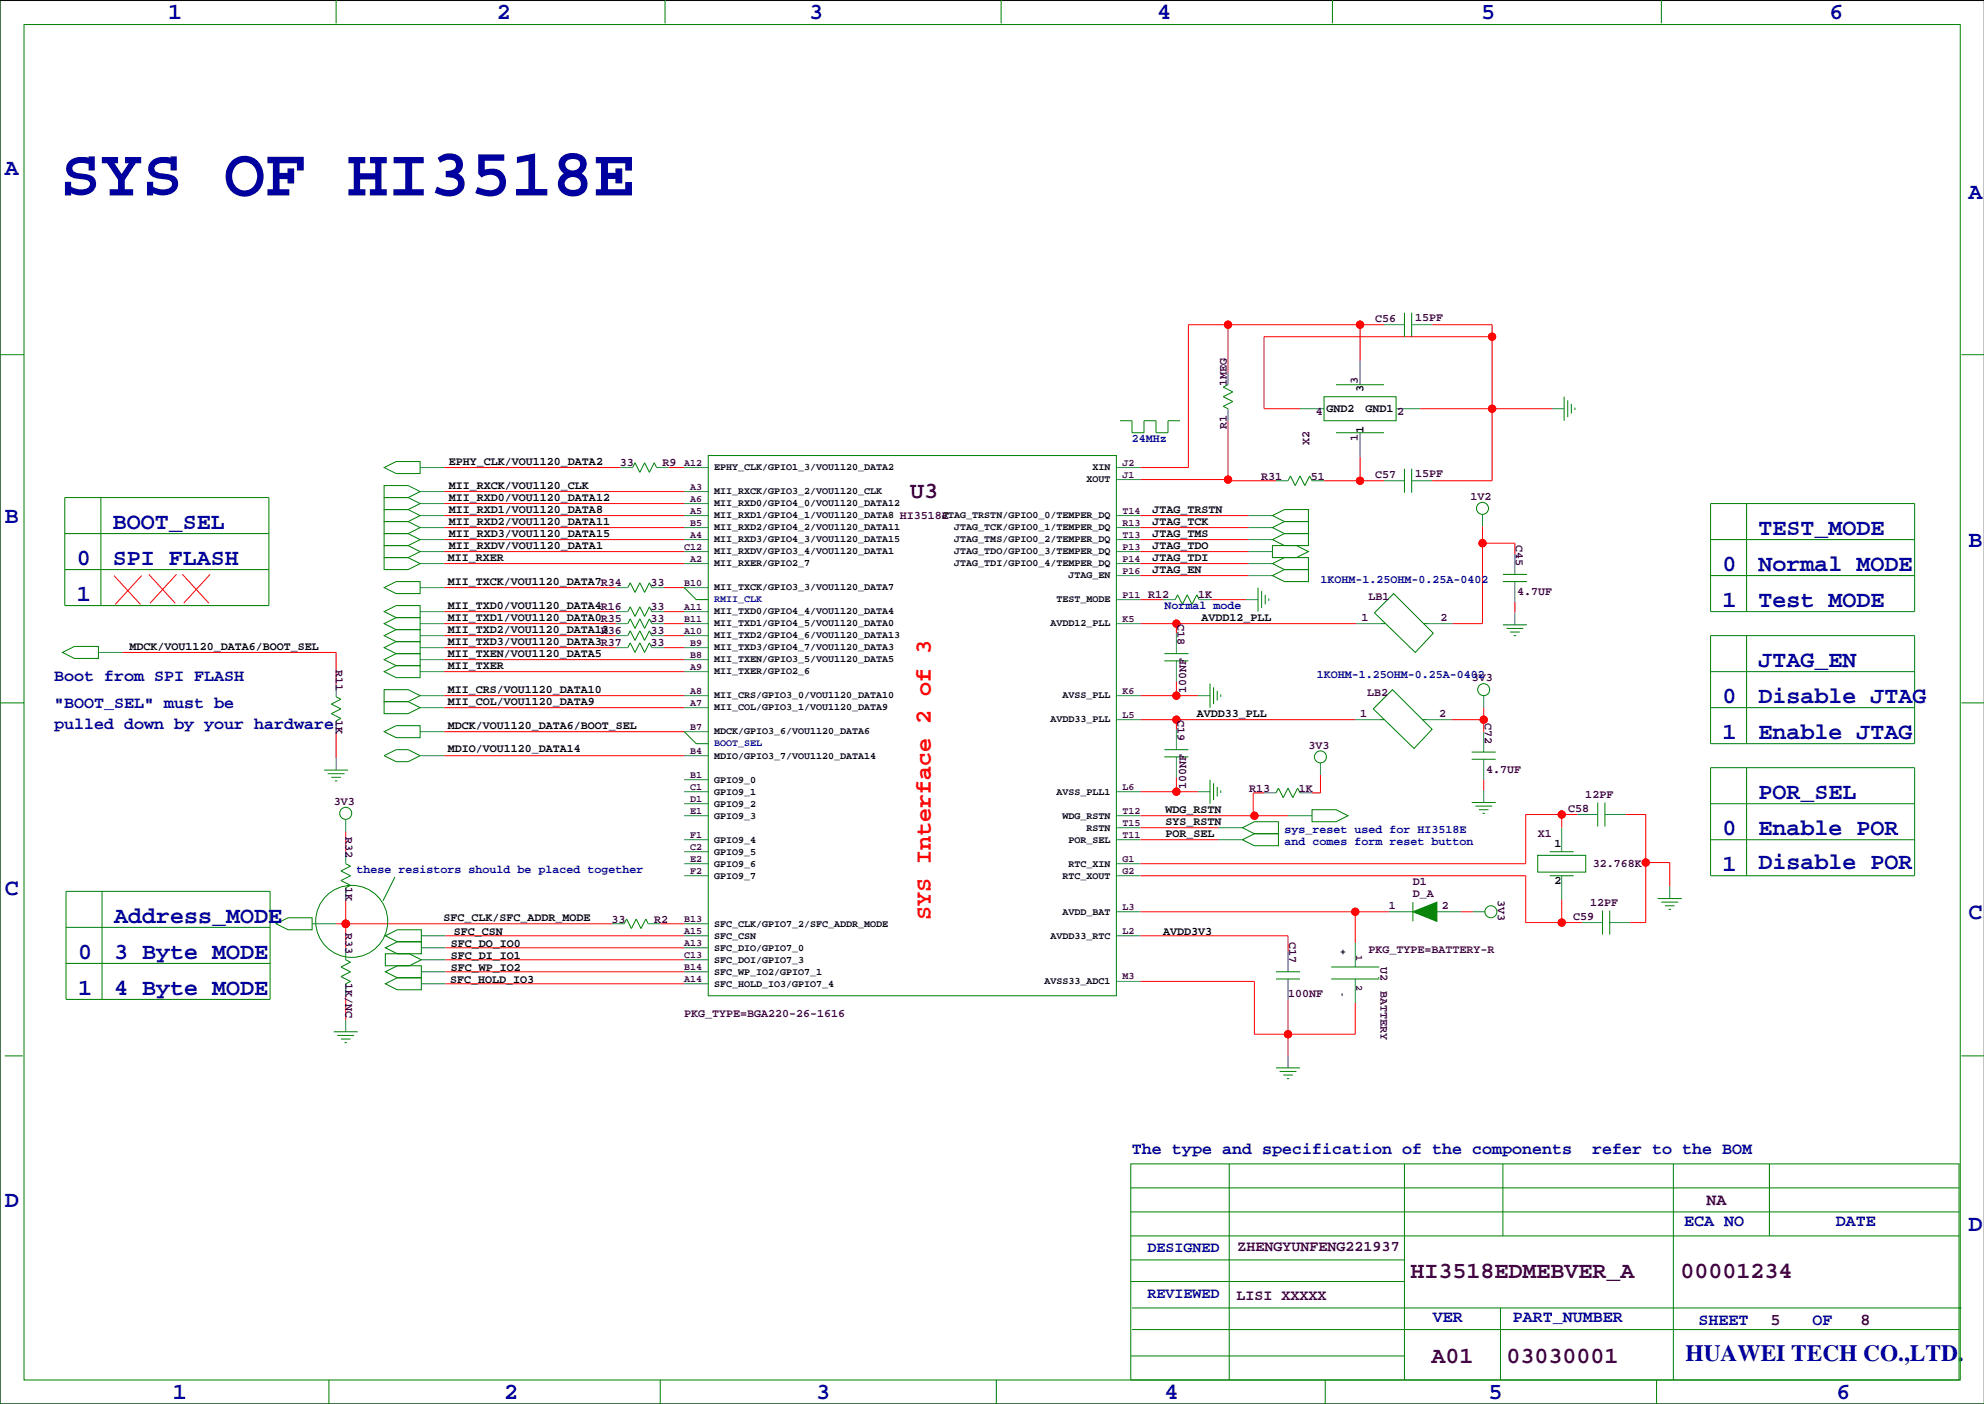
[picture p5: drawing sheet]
<svg xmlns="http://www.w3.org/2000/svg" width="420mm" height="297mm" viewBox="0 0 420 297" stroke-linecap="round" stroke-linejoin="round" font-family="sans-serif">
<path d="M419.9 .1h-419.9v296.9h419.9" fill="none" stroke="#000" stroke-width=".21"/>
<g fill="none" stroke="#008080" stroke-width=".21">
<path d="M259.8 78.9v2.5M287.8 76.3v5.1M292.9 68.7h4.3M298.7 68.7h4.3M88.9 98.9h5.1M131.3 98.9h2.6M138.9 98.9h2.6M144.8 98.9h5.1M236.2 98.9h5.1M259.8 86.5v2.5M275.1 86.5h5.1M287.8 91.6v5"/>
<path d="M295.4 86.5h5.1M328.4 86.5h2.6M88.9 111.6h5.1M88.9 109.1h5.1M88.9 104h5.1M88.9 106.5h5.1M88.9 114.2h5.1M88.9 116.7h5.1M88.9 119.2h5.1M144.8 111.6h5.1M144.8 109.1h5.1M144.8 104h5.1"/>
<path d="M144.8 106.5h5.1M144.8 114.2h5.1M144.8 116.7h5.1M144.8 119.2h5.1M236.2 111.6h5.1M236.2 109.1h5.1M236.2 114.2h5.1M236.2 116.7h5.1M236.2 119.2h5.1M236.2 101.5h5.1M264.2 111.6h5M264.2 109.1h5"/>
<path d="M264.2 114.2h5M264.2 116.7h5M264.2 119.2h5M270 101.7h2.5M277.6 101.7h2.6M292.9 101.7h4.3M298.7 101.7h4.3M313.7 108.8v2.6M320.5 117.2v4.3M20.8 138h5.1M88.9 139.6h5.1M88.9 124.3h5.1"/>
<path d="M88.9 131.9h5.1M88.9 134.5h5.1M88.9 129.4h5.1M88.9 137h5.1M130.3 124.3h2.5M130.3 131.9h2.5M130.3 134.5h2.5M130.3 129.4h2.5M130.3 137h2.5M137.9 124.3h2.6M137.9 131.9h2.6M137.9 134.5h2.6"/>
<path d="M137.9 129.4h2.6M137.9 137h2.6M144.8 139.6h5.1M144.8 124.3h5.1M144.8 131.9h5.1M144.8 134.5h5.1M144.8 129.4h5.1M144.8 137h5.1M236.2 126.9h5.1M236.2 131.9h5.1M236.2 121.8h5.1M246.1 126.9h2.6"/>
<path d="M248.9 134v4.3M248.9 139.8v4.3M253.7 126.9h2.6M263.7 126.9h2.5M264.2 121.8h5M287 131.9h5.1M302.3 131.9h5M320.5 123v4.4M320.5 129.7v2.5M71.1 144.9v2.5M71.1 152.5v2.6M88.9 142.1h5.1"/>
<path d="M88.9 147.2h5.1M88.9 159.9h5.1M88.9 154.8h5.1M88.9 149.7h5.1M144.8 142.1h5.1M144.8 147.2h5.1M144.8 159.9h5.1M144.8 154.8h5.1M144.8 149.7h5.1M236.2 147.2h5.1M236.2 152.3h5.1M248.9 154.3v4.3"/>
<path d="M253.5 147.2h2.5M286.8 152.3h5M302 152.3h5.1M313.9 147.2v2.5M313.9 154.8v4.3M71.1 160.4v2.5M73.2 173.3v2.6M144.8 167.5h5.1M144.8 177.7h5.1M144.8 172.6h5.1M144.8 165h5.1M144.8 170h5.1"/>
<path d="M236.2 167.5h5.1M236.2 177.7h5.1M236.2 175.1h5.1M236.2 172.6h5.1M248.9 160.1v4.4M253.5 167.5h2.5M257.8 177.7h5.1M257.8 175.1h5.1M267.5 167.8h2.5M272.5 172.6h5.1M275.1 167.8h2.5M279.4 161.4v2.5"/>
<path d="M313.9 160.6v4.4M313.9 167.2v2.6M330.5 175.1v5.1M333.8 172.3h4.3M339.6 172.3h4.3M66 195.4h5.1M73.2 180.2v2.5M73.2 187.8v2.6M89.2 198h5M129.5 195.4h2.6M137.2 195.4h2.5M144.8 198h5.1"/>
<path d="M144.8 195.4h5.1M144.8 180.2h5.1M144.8 182.7h5.1M144.8 185.3h5.1M236.2 192.9h5.1M236.2 198h5.1M236.2 182.7h5.1M236.2 185.3h5.1M286.8 199.5v5.1M293.9 192.9h5.1M304 192.9h5.1M311.7 192.9h2.5"/>
<path d="M330.5 185.3v5.1M334.8 195.2h4.3M340.6 195.2h4.3M353.3 187.6v2.5M73.2 200.5v2.6M73.2 208.1v2.6M73.2 215.8v2.5M89.2 208.1h5M89.2 205.6h5M89.2 203.1h5M89.2 200.5h5M144.8 208.1h5.1"/>
<path d="M144.8 205.6h5.1M144.8 203.1h5.1M144.8 200.5h5.1M236.2 207.6h5.1M272.5 201.3v4.3M272.5 207.1v4.3M286.8 207.1v5.1M272.5 223.4v2.5"/>
</g>
<g fill="none" stroke="#008000" stroke-width=".21">
<path d="M0 -.1v297.1h419.9M71.1 0v4.9M140.7 0v4.9M211.8 0v4.9M281.9 0v4.9M351.5 0v4.9M5.1 5.2h409.7v286.8h-409.7zM0 75h5.1M297.2 66.2v5M298.7 66.2v5M415 75h4.9M81.3 98.9l2.5-1.3h5.1v2.6h-5.1z"/>
<path d="M133.9 98.9l.5-1 1 2 1-2 1 2 1-2 .5 1M149.9 96.4h86.3v114.3h-86.3zM237 89h2.5v2.6h2.6v-2.6h2.5v2.6h2.5v-2.6h2.6M259.8 81.4l-1 .5 2.1 1-2.1 1 2.1 1-2.1 1.1 1 .5M280.2 83.9h15.2v5.1h-15.2zM282.7 81.4h10.2M282.7 91.6h10.2M297.2 99.2v5.1M298.7 99.2v5.1M331 83.9v5.1M331.7 84.7v3.6M332.5 85.5v2"/>
<path d="M333.2 86.2v.5M13.7 105.3h43.2v22.8h-43.2zM13.7 112.9h43.2M21.3 105.3v22.8M81.3 107.8h5.1l2.5 1.3-2.5 1.2h-5.1zM81.3 110.3h5.1l2.5 1.3-2.5 1.3h-5.1zM81.3 102.7h5.1l2.5 1.3-2.5 1.3h-5.1zM81.3 105.3h5.1l2.5 1.2-2.5 1.3h-5.1zM81.3 112.9h5.1l2.5 1.3-2.5 1.2h-5.1zM81.3 115.4h5.1l2.5 1.3-2.5 1.3h-5.1zM81.3 118h5.1l2.5 1.2-2.5 1.3h-5.1zM269.2 111.6l2.6-1.3h5.1v2.6h-5.1z"/>
<path d="M269.2 109.1l2.6-1.3h5.1v2.5h-5.1zM269.2 119.2l2.6-1.2h5.1v2.5h-5.1zM269.2 114.2l2.6-1.3h5.1v2.5h-5.1zM269.2 115.4h5.1l2.6 1.3-2.6 1.3h-5.1zM272.5 101.7l.5-1 1.1 2 1-2 1 2 1-2 .5 1M361.9 106.5h43.2v22.9h-43.2zM361.9 114.2h43.2M369.6 106.5v22.9M13.2 138l2.5-1.2h5.1v2.5h-5.1zM13.7 120.5h43.2M81.3 139.6l2.5-1.3h5.1v2.5h-5.1zM81.3 124.3l2.5-1.3h5.1v2.6h-5.1z"/>
<path d="M81.3 131.9l2.5-1.2h5.1v2.5h-5.1zM81.3 134.5l2.5-1.3h5.1v2.5h-5.1zM81.3 129.4l2.5-1.3h5.1v2.6h-5.1zM81.3 137l2.5-1.3h5.1v2.6h-5.1zM132.8 124.3l.5-1 1.1 2 1-2 1 2 1-2 .5 1M132.8 129.4l.5-1 1.1 2 1-2 1 2 1-2 .5 1M132.8 131.9l.5-1 1.1 2.1 1-2.1 1 2.1 1-2.1 .5 1M132.8 134.5l.5-1 1.1 2 1-2 1 2 1-2 .5 1M132.8 137l.5-1 1.1 2 1-2 1 2 1-2 .5 1M144.8 124.3l2.5 2.6h2.6M246.4 138.3h5.1M246.4 139.8h5.1"/>
<path d="M248.7 126.9l.5-1.1 1 2.1 1-2.1 1 2.1 1-2.1 .5 1.1M266.2 124.3v5.1M267 125.1v3.5M267.7 125.8v2.1M268.5 126.6v.5M269.2 121.8l2.6-1.3h5.1v2.5h-5.1zM292.1 131.9h1M294.9 125.6l8.4 8.4-3.8 4-8.7-8.3zM301.2 131.9h1.1M318 121.5h5.1M318 123h5.1M318 132.2h5.1"/>
<path d="M318.8 133h3.5M319.5 133.7h2.1M320.3 134.5h.5M361.9 134.5h43.2v22.8h-43.2zM361.9 121.8h43.2M369.6 134.5v22.8M0 148.7h5.1M71.1 147.4l1 .5-2 1.1 2 1-2 1 2 1-1 .5M81.3 142.1l2.5-1.3h5.1v2.6h-5.1zM81.3 154.8l2.5-1.3h5.1v2.6h-5.1zM81.3 148.4h5.1l2.5 1.3-2.5 1.3h-5.1zM81.3 145.9h5.1l2.5 1.3-2.5 1.2h-5.1z"/>
<path d="M81.3 159.9l2.5-1.3h2.6l2.5 1.3-2.5 1.2h-2.6zM144.8 154.8l2.5 2.5h2.6M246.4 158.6h5.1M256 144.6v5.1M256.8 145.4v3.6M257.6 146.2v2M258.3 146.9v.5M290.6 150l4-4.1 8.4 8.4-3.8 4.1zM291.8 152.3h1.1M301 152.3h1M311.4 159.1h5.1M361.9 149.7h43.2"/>
<path d="M361.9 142.1h43.2M415 148.7h4.9M68.6 162.9h5.1M69.3 163.7h3.6M70.1 164.5h2M70.9 165.2h.5M246.4 160.1h5.1M256 165v5M256.8 165.7v3.6M257.6 166.5v2M258.3 167.2v.6M262.9 177.7l2.5-1.3h5.1v2.5h-5.1z"/>
<path d="M262.9 175.1l2.5-1.3h5.1v2.6h-5.1zM270 167.8l.5-1.1 1 2.1 1-2.1 1.1 2.1 1-2.1 .5 1.1M277.6 171.3h5.1l2.5 1.3-2.5 1.2h-5.1zM311.4 169.8h5.1M311.4 160.6h5.1M312.2 170.5h3.5M312.9 171.3h2.1M313.7 172.1h.5M338.1 169.8v5.1M339.6 169.8v5.1M361.9 162.4h43.2v22.9h-43.2zM361.9 170h43.2"/>
<path d="M361.9 177.7h43.2M369.6 162.4v22.9M14 188.6h43.1v22.8h-43.1zM14 196.2h43.1M21.6 188.6v22.8M58.4 195.4l2.6-1.2h5v2.5h-5zM73.2 182.7l1 .5-2.1 1.1 2.1 1-2.1 1 2.1 1-1 .5M81.5 198l2.6-1.3h5.1v2.5h-5.1zM83.6 185.5l-2.6 5.1M132.1 195.4l.5-1 1 2.1 1-2.1 1 2.1 1.1-2.1 .5 1M299 190.9v4M325.4 181h10.1v3.5h-10.1z"/>
<path d="M327.9 180.2h5.1M327.9 185.3h5.1M339.1 192.6v5.1M340.6 192.6v5.1M350.8 190.1h5.1M351.5 190.9h3.6M352.3 191.6h2M353.1 192.4h.5M14 203.8h43.1M70.6 218.3h5.1M71.4 219.1h3.5M72.1 219.8h2.1"/>
<path d="M73.2 203.1l1 .5-2.1 1 2.1 1-2.1 1 2.1 1-1 .5M81.5 208.1l2.6-1.2h5.1v2.5h-5.1zM81.5 205.6l2.6-1.3h5.1v2.6h-5.1zM81.5 201.8h5.1l2.6 1.3-2.6 1.2h-5.1zM81.5 200.5l2.6-1.3h5.1v2.6h-5.1zM270 205.6h5.1M270 207.1h5.1M281.7 207.1h10.1M281.7 204.6h10.1M291.6 206.9h.2M1 223.4h3.8M72.9 220.6h.5"/>
<path d="M270 225.9h5.1M270.8 226.7h3.5M271.5 227.4h2.1M272.3 228.2h.5M415 223.4h4.9M239.3 246.2h175.2v45.8h-175.2zM239.3 251.3h175.2M239.3 256.4h175.2M260.1 246.2v45.8M297.2 246.2v45.8M318 246.2v15.3M354.1 246.2v45.8"/>
<path d="M374.4 246.2v15.3M239.3 266.6h57.9M239.3 261.5h175.2M239.3 271.1h57.9M239.5 276.7h175.5M317.5 276.7v15.3M69.6 292v5M139.7 292v5M210.8 292v5M239.3 286.9h57.9M239.5 281.3h175M280.4 292v5"/>
<path d="M350.5 292v5M383.5 287.4h.1"/>
<circle cx="313.7" cy="107.6" r="1.27"/>
<circle cx="313.9" cy="145.9" r="1.27"/>
<circle cx="73.2" cy="172.1" r="1.27"/>
<circle cx="279.4" cy="160.1" r="1.27"/>
<circle cx="74.4" cy="194.9" r="7.6"/>
<circle cx="315.5" cy="192.9" r="1.27"/>
</g>
<g fill="none" stroke="#f00" stroke-width=".21">
<path d="M259.8 68.7v10.2M287.8 68.7v7.6M292.9 68.7h-41.4v30.2h-10.2M303 68.7h12.7v33h-12.7M315.7 71.2h-48.2v15.3h7.6M94 98.9h37.3M141.5 98.9h3.3M259.8 89v12.7h10.2M287.8 96.6v5.1M300.5 86.5h27.9M94 104h50.8M94 106.5h50.8"/>
<path d="M94 109.1h50.8M94 111.6h50.8M94 114.2h50.8M94 116.7h50.8M94 119.2h50.8M241.3 101.5h18.5M241.3 109.1h22.9M241.3 111.6h22.9M241.3 114.2h22.9M241.3 116.7h22.9M241.3 119.2h22.9M280.2 101.7h12.7"/>
<path d="M313.7 111.4v20.5h-6.4M313.7 114.9h6.8v2.3M24.1 121.8l5.6 6.1M25.9 138h45.2v6.9M30 121.8l-5.6 6.1M31.5 121.5l5.6 6.1M37.3 121.5l-5.6 6.1M38.6 121.5l5.6 6.1M44.4 121.5l-5.5 6.1M94 124.3h36.3M94 137h36.3M94 134.5h36.3"/>
<path d="M94 131.9h36.3M94 129.4h36.3M94 139.6h50.8M140.5 124.3h4.3M140.5 137h4.3M140.5 134.5h4.3M140.5 131.9h4.3M140.5 129.4h4.3M241.3 131.9h45.7M241.3 126.9h4.8M241.3 121.8h22.9M248.9 131.9v2.1"/>
<path d="M256.3 126.9h7.4M320.5 127.4v2.3M71.1 155.1v5.3M94 147.2h50.8M94 149.7h50.8M94 154.8h50.8M94 159.9h50.8M94 142.1h50.8M241.3 152.3h45.5M241.3 147.2h12.2M248.9 144.1v3.1M248.9 152.3v2"/>
<path d="M307.1 152.3h6.8M313.9 149.7v5.1M73.2 175.9v4.3M241.3 167.5h12.2M241.3 175.1h16.5M241.3 177.7h16.5M241.3 172.6h31.2M248.9 164.5v3M267.5 167.8h-2.3v4.5l.2 .3M279.4 163.9v3.9h-1.8M313.9 165v2.2M330.5 172.3v2.8"/>
<path d="M333.8 172.3h-11v10.4h-81.5M343.9 172.3h4.3v22.9h-3.3M71.1 195.4h58.4M73.2 195.4h.1M73.2 190.4v10.1M94.2 198h50.6M139.7 195.4h5.1M241.3 198h31.2v3.3M241.3 185.3h81.5v9.9h12M241.3 192.9h52.6M286.8 192.9v6.6M309.1 192.9h2.6"/>
<path d="M330.5 190.4v4.8M348.2 182.5h5.1v5.1M73.2 210.7v5.1M94.2 205.6h50.6M94.2 203.1h50.6M94.2 200.5h50.6M94.2 208.1h50.6M241.3 207.6h24.1v11.2h21.4v-6.6M272.5 211.4v12"/>
<circle cx="259.8" cy="68.7" r=".76"/>
<circle cx="287.8" cy="68.7" r=".76"/>
<circle cx="315.7" cy="71.2" r=".76"/>
<circle cx="315.7" cy="86.5" r=".76"/>
<circle cx="259.8" cy="101.5" r=".76"/>
<circle cx="287.8" cy="101.7" r=".76"/>
<circle cx="313.7" cy="114.9" r=".76"/>
<circle cx="248.9" cy="131.9" r=".76"/>
<circle cx="248.9" cy="152.3" r=".76"/>
<circle cx="248.9" cy="147.2" r=".76"/>
<circle cx="313.9" cy="152.3" r=".76"/>
<circle cx="248.9" cy="167.5" r=".76"/>
<circle cx="265.4" cy="172.6" r=".76"/>
<circle cx="330.5" cy="172.3" r=".76"/>
<circle cx="73.2" cy="195.4" r=".76"/>
<circle cx="286.8" cy="192.9" r=".76"/>
<circle cx="330.5" cy="195.2" r=".76"/>
<circle cx="348.2" cy="182.5" r=".76"/>
<circle cx="272.5" cy="218.8" r=".76"/>
</g>
<g fill="#f00" stroke="#f00" stroke-width=".21">
<circle cx="313.9" cy="152.3" r=".76"/>
<circle cx="272.5" cy="218.8" r=".76"/>
<circle cx="248.9" cy="167.5" r=".76"/>
<circle cx="348.2" cy="182.5" r=".76"/>
<circle cx="287.8" cy="101.7" r=".76"/>
<circle cx="315.7" cy="86.5" r=".76"/>
<circle cx="315.7" cy="71.2" r=".76"/>
<circle cx="259.8" cy="68.7" r=".76"/>
<circle cx="287.8" cy="68.7" r=".76"/>
<circle cx="259.8" cy="101.5" r=".76"/>
<circle cx="248.9" cy="147.2" r=".76"/>
<circle cx="248.9" cy="152.3" r=".76"/>
<circle cx="248.9" cy="131.9" r=".76"/>
<circle cx="73.2" cy="195.4" r=".76"/>
<circle cx="286.8" cy="192.9" r=".76"/>
<circle cx="330.5" cy="195.2" r=".76"/>
<circle cx="330.5" cy="172.3" r=".76"/>
<circle cx="313.7" cy="114.9" r=".76"/>
<circle cx="265.4" cy="172.6" r=".76"/>
</g>
<path d="M299 192.9l5-2v4z" fill-rule="evenodd" fill="#008000" stroke="#008000" stroke-width=".21"/>
<text font-size="14.5" fill="#0000a0" x="12.7" y="41.4">SYS OF HI3518E</text>
<g font-size="4.9" fill="#0000a0">
<text x="35.6" y="3.9">1</text>
<text x="105.2" y="3.9">2</text>
<text x="171.2" y="3.9">3</text>
<text x="244.9" y="3.9">4</text>
<text x="313.4" y="3.9">5</text>
<text x="387.1" y="3.9">6</text>
<text x="1" y="36.9">A</text>
<text x="416.6" y="42">A</text>
<text x="1" y="110.6">B</text>
<text x="23.9" y="111.9">BOOT_SEL</text>
<text x="372.1" y="113.1">TEST_MODE</text>
<text x="16.3" y="119.5">0</text>
<text x="23.9" y="119.5">SPI FLASH</text>
<text x="416.6" y="115.7">B</text>
<text x="364.5" y="120.8">0</text>
<text x="372.1" y="120.8">Normal MODE</text>
<text x="16.3" y="127.1">1</text>
<text x="364.5" y="128.4">1</text>
<text x="372.1" y="128.4">Test MODE</text>
<text x="372.1" y="141.1">JTAG_EN</text>
<text x="364.5" y="148.7">0</text>
<text x="372.1" y="148.7">Disable JTAG</text>
<text x="364.5" y="156.3">1</text>
<text x="372.1" y="156.3">Enable JTAG</text>
<text x="372.1" y="169">POR_SEL</text>
<text x="364.5" y="176.6">0</text>
<text x="372.1" y="176.6">Enable POR</text>
<text x="364.5" y="184.3">1</text>
<text x="372.1" y="183.8">Disable POR</text>
<text x="1" y="189.3">C</text>
<text x="24.1" y="195.2">Address_MODE</text>
<text x="416.6" y="194.4">C</text>
<text x="16.5" y="202.8">0</text>
<text x="24.1" y="202.8">3 Byte MODE</text>
<text x="16.5" y="210.4">1</text>
<text x="24.1" y="210.4">4 Byte MODE</text>
<text x="1" y="255.4">D</text>
<text x="416.6" y="260.5">D</text>
<text x="356.6" y="288">HUAWEI TECH CO.,LTD.</text>
<text x="36.6" y="296">1</text>
<text x="106.7" y="296">2</text>
<text x="172.7" y="296">3</text>
<text x="246.4" y="296">4</text>
<text x="315" y="296">5</text>
<text x="388.6" y="296">6</text>
</g>
<g font-size="4.9" fill="#400040">
<text x="192.6" y="105.4">U3</text>
<text x="298.5" y="270.5">HI3518EDMEBVER_A</text>
<text x="355.6" y="270.5">00001234</text>
<text x="302.9" y="288.3">A01</text>
<text x="318.8" y="288.3">03030001</text>
</g>
<text font-size="4.9" fill="#f00" x="197" y="194.6" transform="rotate(-90 197 194.6)">SYS Interface 2 of 3</text>
<g font-size="3.5" fill="#0000a0">
<text x="11.4" y="144.2">Boot from SPI FLASH</text>
<text x="11.4" y="149.8">&quot;BOOT_SEL&quot; must be</text>
<text x="11.4" y="154.3">pulled down by your hardware</text>
<text x="239.5" y="244.2">The type and specification of the components</text>
<text x="336.9" y="244.2">refer to the BOM</text>
<text x="356.4" y="259.4">ECA NO</text>
<text x="388.5" y="259.4">DATE</text>
<text x="303.1" y="279.7">VER</text>
<text x="320.1" y="279.7">PART_NUMBER</text>
<text x="359.4" y="280.3">SHEET</text>
<text x="383.5" y="280.3">OF</text>
</g>
<g font-size="3.5" fill="#400040">
<text x="361.1" y="254.9">NA</text>
<text x="374.6" y="280.3">5</text>
<text x="393.7" y="280.3">8</text>
</g>
<g font-size="3.2" fill="#0000a0">
<text x="242.8" y="264.9">DESIGNED</text>
<text x="242.8" y="274.5">REVIEWED</text>
</g>
<g font-size="3.2" fill="#400040">
<text x="261.9" y="264.7">ZHENGYUNFENG221937</text>
<text x="261.6" y="275.1">LISI XXXXX</text>
</g>
<g font-size="2.5" fill="#400040">
<text x="291" y="68.2">C56</text>
<text x="299.5" y="67.9">15PF</text>
<text x="259.6" y="81.6" transform="rotate(-90 259.6 81.6)">1MEG</text>
<text x="287.3" y="81.1" transform="rotate(-90 287.3 81.1)">3</text>
<text x="278.4" y="87.8">4</text>
<text x="295.7" y="87.8">2</text>
<text x="259.6" y="90.7" transform="rotate(-90 259.6 90.7)">R1</text>
<text x="277.1" y="94.1" transform="rotate(-90 277.1 94.1)">X2</text>
<text x="287.3" y="93.3" transform="rotate(-90 287.3 93.3)">1</text>
<text x="131.1" y="98.7">33</text>
<text x="140.2" y="98.7">R9</text>
<text x="266.8" y="101.5">R31</text>
<text x="277.4" y="101.5">51</text>
<text x="291" y="101.2">C57</text>
<text x="299.5" y="101">15PF</text>
<text x="311.2" y="105.8">1V2</text>
<text x="190.4" y="109.8">HI3518E</text>
<text x="320.8" y="115.3" transform="rotate(90 320.8 115.3)">C45</text>
<text x="137.7" y="124.1">33</text>
<text x="321.1" y="125.8">4.7UF</text>
<text x="137.7" y="131.7">33</text>
<text x="137.7" y="129.1">33</text>
<text x="243" y="126.6">R12</text>
<text x="253.5" y="126.6">1K</text>
<text x="288.1" y="131.4">1</text>
<text x="289.6" y="126.9">LB1</text>
<text x="304.8" y="131.4">2</text>
<text x="127.1" y="134.2">R36</text>
<text x="137.7" y="136.8">33</text>
<text x="137.7" y="134.2">33</text>
<text x="249.1" y="132.1" transform="rotate(90 249.1 132.1)">C18</text>
<text x="71.1" y="141.7" transform="rotate(90 71.1 141.7)">R11</text>
<text x="251" y="146.7" transform="rotate(-90 251 146.7)">100NF</text>
<text x="289.3" y="147.2">LB2</text>
<text x="311.4" y="144.1">3V3</text>
<text x="71.1" y="152.3" transform="rotate(90 71.1 152.3)">1K</text>
<text x="249.1" y="152.4" transform="rotate(90 249.1 152.4)">C19</text>
<text x="287.8" y="151.8">1</text>
<text x="304.5" y="151.8">2</text>
<text x="314.2" y="152.9" transform="rotate(90 314.2 152.9)">C72</text>
<text x="276.9" y="158.4">3V3</text>
<text x="251" y="167" transform="rotate(-90 251 167)">100NF</text>
<text x="264.3" y="167.5">R13</text>
<text x="274.8" y="167.5">1K</text>
<text x="314.5" y="163.4">4.7UF</text>
<text x="70.6" y="170.3">3V3</text>
<text x="331.9" y="171.8">C58</text>
<text x="335.4" y="168.9">12PF</text>
<text x="73.1" y="177" transform="rotate(90 73.1 177)">R32</text>
<text x="325.4" y="177.2">X1</text>
<text x="337.1" y="183.5">32.768K</text>
<text x="73.1" y="187.6" transform="rotate(90 73.1 187.6)">1K</text>
<text x="299" y="189.9">D_A</text>
<text x="299" y="187.3">D1</text>
<text x="317" y="190.4" transform="rotate(90 317 190.4)">3V3</text>
<text x="336.5" y="191.7">12PF</text>
<text x="73.1" y="197.3" transform="rotate(90 73.1 197.3)">R33</text>
<text x="129.4" y="195.2">33</text>
<text x="138.4" y="195.2">R2</text>
<text x="293.9" y="192.4">1</text>
<text x="305.1" y="192.4">2</text>
<text x="332.9" y="194.7">C59</text>
<text x="272.8" y="199.4" transform="rotate(90 272.8 199.4)">C17</text>
<text x="289.6" y="201.5">PKG_TYPE=BATTERY-R</text>
<text x="73.1" y="207.9" transform="rotate(90 73.1 207.9)">1K/NC</text>
<text x="292.1" y="204.6" transform="rotate(90 292.1 204.6)">U2</text>
<text x="292.1" y="209.7" transform="rotate(90 292.1 209.7)">BATTERY</text>
<text x="144.8" y="215.3">PKG_TYPE=BGA220-26-1616</text>
<text x="272.5" y="210.9">100NF</text>
</g>
<g font-size="2.5">
<text x="288.5" y="82.9" transform="rotate(-90 288.5 82.9)">3</text>
<text x="280.7" y="87.2">GND2</text>
<text x="289" y="87.2">GND1</text>
<text x="288.5" y="91.6" transform="rotate(-90 288.5 91.6)">1</text>
<text x="95" y="98.4">EPHY_CLK/VOU1120_DATA2</text>
<text x="95" y="106">MII_RXD0/VOU1120_DATA12</text>
<text x="95" y="103.5">MII_RXCK/VOU1120_CLK</text>
<text x="95" y="113.7">MII_RXD3/VOU1120_DATA15</text>
<text x="95" y="111.1">MII_RXD2/VOU1120_DATA11</text>
<text x="95" y="108.6">MII_RXD1/VOU1120_DATA8</text>
<text x="243.8" y="113.7">JTAG_TMS</text>
<text x="243.8" y="111.1">JTAG_TCK</text>
<text x="243.8" y="108.6">JTAG_TRSTN</text>
<text x="94.7" y="118.7">MII_RXER</text>
<text x="95" y="116.2">MII_RXDV/VOU1120_DATA1</text>
<text x="243.8" y="118.7">JTAG_TDI</text>
<text x="243.8" y="116.2">JTAG_TDO</text>
<text x="94.7" y="123.8">MII_TXCK/VOU1120_DATA7R34</text>
<text x="243.8" y="121.3">JTAG_EN</text>
<text x="94.7" y="131.4">MII_TXD1/VOU1120_DATA0R35</text>
<text x="94.7" y="128.9">MII_TXD0/VOU1120_DATA4R16</text>
<text x="254.3" y="131.4">AVDD12_PLL</text>
<text x="27.4" y="137.5">MDCK/VOU1120_DATA6/BOOT_SEL</text>
<text x="94.7" y="136.5">MII_TXD3/VOU1120_DATA3R37</text>
<text x="94.7" y="134">MII_TXD2/VOU1120_DATA13</text>
<text x="94.7" y="141.6">MII_TXER</text>
<text x="94.7" y="139.1">MII_TXEN/VOU1120_DATA5</text>
<text x="94.7" y="146.7">MII_CRS/VOU1120_DATA10</text>
<text x="94.7" y="149.2">MII_COL/VOU1120_DATA9</text>
<text x="94.7" y="154.3">MDCK/VOU1120_DATA6/BOOT_SEL</text>
<text x="253.2" y="151.8">AVDD33_PLL</text>
<text x="94.7" y="159.1">MDIO/VOU1120_DATA14</text>
<text x="246.6" y="172.1">WDG_RSTN</text>
<text x="246.6" y="177.2">POR_SEL</text>
<text x="246.6" y="174.6">SYS_RSTN</text>
<text x="329" y="179.1">1</text>
<text x="329" y="187">2</text>
<text x="93.9" y="194.9">SFC_CLK/SFC_ADDR_MODE</text>
<text x="96.1" y="197.7">SFC_CSN</text>
<text x="246.1" y="197.7">AVDD3V3</text>
<text x="95.4" y="200.3">SFC_DO_IO0</text>
<text x="95.4" y="202.8">SFC_DI_IO1</text>
<text x="95.2" y="207.9">SFC_HOLD_IO3</text>
<text x="95.4" y="205.3">SFC_WP_IO2</text>
</g>
<g font-size="2.5" fill="#0000a0">
<text x="239.5" y="93.6">24MHz</text>
<text x="279.4" y="123.3">1KOHM-1.25OHM-0.25A-0402</text>
<text x="246.4" y="128.9">Normal mode</text>
<text x="278.6" y="143.4">1KOHM-1.25OHM-0.25A-0402</text>
<text x="271.8" y="176.1">sys_reset used for HI3518E</text>
<text x="271.8" y="178.7">and comes form reset button</text>
<text x="75.4" y="184.8">these resistors should be placed together</text>
</g>
<g font-size="2.1" fill="#400040">
<text x="144.8" y="98.5">A12</text>
<text x="237.5" y="98.5">J2</text>
<text x="237.5" y="101">J1</text>
<text x="146" y="103.6">A3</text>
<text x="146" y="106.1">A6</text>
<text x="146" y="108.6">A5</text>
<text x="146" y="111.2">B5</text>
<text x="146" y="113.7">A4</text>
<text x="237.5" y="108.6">T14</text>
<text x="237.5" y="111.2">R13</text>
<text x="237.5" y="113.7">T13</text>
<text x="144.8" y="116.3">C12</text>
<text x="146" y="118.8">A2</text>
<text x="237.5" y="116.3">P13</text>
<text x="237.5" y="118.8">P14</text>
<text x="144.8" y="123.9">B10</text>
<text x="237.5" y="121.3">P16</text>
<text x="144.8" y="129">A11</text>
<text x="144.8" y="131.5">B11</text>
<text x="237.5" y="126.4">P11</text>
<text x="237.5" y="131.5">K5</text>
<text x="144.8" y="134">A10</text>
<text x="146" y="136.6">B9</text>
<text x="146" y="139.1">B8</text>
<text x="146" y="141.7">A9</text>
<text x="146" y="149.3">A7</text>
<text x="146" y="146.7">A8</text>
<text x="237.5" y="146.7">K6</text>
<text x="146" y="154.4">B7</text>
<text x="237.5" y="151.8">L5</text>
<text x="146" y="159.4">B4</text>
<text x="146" y="164.5">B1</text>
<text x="146" y="167.1">C1</text>
<text x="237.5" y="167.1">L6</text>
<text x="146" y="169.6">D1</text>
<text x="146" y="172.1">E1</text>
<text x="237.5" y="172.1">T12</text>
<text x="146" y="177.2">F1</text>
<text x="146" y="179.8">C2</text>
<text x="237.5" y="174.7">T15</text>
<text x="237.5" y="177.2">T11</text>
<text x="146" y="182.3">E2</text>
<text x="146" y="184.8">F2</text>
<text x="237.5" y="182.3">G1</text>
<text x="237.5" y="184.8">G2</text>
<text x="144.8" y="195">B13</text>
<text x="144.8" y="197.5">A15</text>
<text x="237.5" y="192.5">L3</text>
<text x="237.5" y="197.5">L2</text>
<text x="144.8" y="200.1">A13</text>
<text x="144.8" y="202.6">C13</text>
<text x="287" y="202" transform="rotate(90 287 202)">1</text>
<text x="144.8" y="205.2">B14</text>
<text x="144.8" y="207.7">A14</text>
<text x="237.5" y="207.2">M3</text>
<text x="287" y="208.4" transform="rotate(90 287 208.4)">2</text>
</g>
<g font-size="2.1">
<text x="151.1" y="99.5">EPHY_CLK/GPIO1_3/VOU1120_DATA2</text>
<text x="231.1" y="99.5">XIN</text>
<text x="151.1" y="104.6">MII_RXCK/GPIO3_2/VOU1120_CLK</text>
<text x="151.1" y="107.1">MII_RXD0/GPIO4_0/VOU1120_DATA12</text>
<text x="229.9" y="102.1">XOUT</text>
<text x="151.1" y="109.7">MII_RXD1/GPIO4_1/VOU1120_DATA8</text>
<text x="151.1" y="112.2">MII_RXD2/GPIO4_2/VOU1120_DATA11</text>
<text x="199.4" y="109.7">JTAG_TRSTN/GPIO0_0/TEMPER_DQ</text>
<text x="201.9" y="112.2">JTAG_TCK/GPIO0_1/TEMPER_DQ</text>
<text x="151.1" y="114.8">MII_RXD3/GPIO4_3/VOU1120_DATA15</text>
<text x="151.1" y="117.3">MII_RXDV/GPIO3_4/VOU1120_DATA1</text>
<text x="151.1" y="119.8">MII_RXER/GPIO2_7</text>
<text x="201.9" y="114.8">JTAG_TMS/GPIO0_2/TEMPER_DQ</text>
<text x="201.9" y="117.3">JTAG_TDO/GPIO0_3/TEMPER_DQ</text>
<text x="201.9" y="119.8">JTAG_TDI/GPIO0_4/TEMPER_DQ</text>
<text x="151.1" y="124.9">MII_TXCK/GPIO3_3/VOU1120_DATA7</text>
<text x="226.1" y="122.4">JTAG_EN</text>
<text x="151.1" y="130">MII_TXD0/GPIO4_4/VOU1120_DATA4</text>
<text x="223.5" y="127.5">TEST_MODE</text>
<text x="151.1" y="132.5">MII_TXD1/GPIO4_5/VOU1120_DATA0</text>
<text x="151.1" y="135.1">MII_TXD2/GPIO4_6/VOU1120_DATA13</text>
<text x="151.1" y="137.6">MII_TXD3/GPIO4_7/VOU1120_DATA3</text>
<text x="222.2" y="132.5">AVDD12_PLL</text>
<text x="151.1" y="140.2">MII_TXEN/GPIO3_5/VOU1120_DATA5</text>
<text x="151.1" y="142.7">MII_TXER/GPIO2_6</text>
<text x="151.1" y="147.8">MII_CRS/GPIO3_0/VOU1120_DATA10</text>
<text x="224.8" y="147.8">AVSS_PLL</text>
<text x="151.1" y="150.3">MII_COL/GPIO3_1/VOU1120_DATA9</text>
<text x="151.1" y="155.4">MDCK/GPIO3_6/VOU1120_DATA6</text>
<text x="222.2" y="152.9">AVDD33_PLL</text>
<text x="151.1" y="160.5">MDIO/GPIO3_7/VOU1120_DATA14</text>
<text x="151.1" y="165.6">GPIO9_0</text>
<text x="151.1" y="168.1">GPIO9_1</text>
<text x="151.1" y="170.6">GPIO9_2</text>
<text x="151.1" y="173.2">GPIO9_3</text>
<text x="223.5" y="168.1">AVSS_PLL1</text>
<text x="224.8" y="173.2">WDG_RSTN</text>
<text x="151.1" y="178.3">GPIO9_4</text>
<text x="226.1" y="178.3">POR_SEL</text>
<text x="229.9" y="175.7">RSTN</text>
<text x="151.1" y="180.8">GPIO9_5</text>
<text x="151.1" y="183.3">GPIO9_6</text>
<text x="151.1" y="185.9">GPIO9_7</text>
<text x="224.8" y="185.9">RTC_XOUT</text>
<text x="226.1" y="183.3">RTC_XIN</text>
<text x="151.1" y="196">SFC_CLK/GPIO7_2/SFC_ADDR_MODE</text>
<text x="224.8" y="193.5">AVDD_BAT</text>
<text x="151.1" y="198.6">SFC_CSN</text>
<text x="151.1" y="201.1">SFC_DIO/GPIO7_0</text>
<text x="151.1" y="203.7">SFC_DOI/GPIO7_3</text>
<text x="222.2" y="198.6">AVDD33_RTC</text>
<text x="283.6" y="200.8" transform="rotate(90 283.6 200.8)">+</text>
<text x="151.1" y="206.2">SFC_WP_IO2/GPIO7_1</text>
<text x="151.1" y="208.7">SFC_HOLD_IO3/GPIO7_4</text>
<text x="221" y="208.2">AVSS33_ADC1</text>
</g>
<g font-size="2.1" fill="#0000a0">
<text x="151.1" y="127.5">RMII_CLK</text>
<text x="151.1" y="157.9">BOOT_SEL</text>
</g>
</svg>
